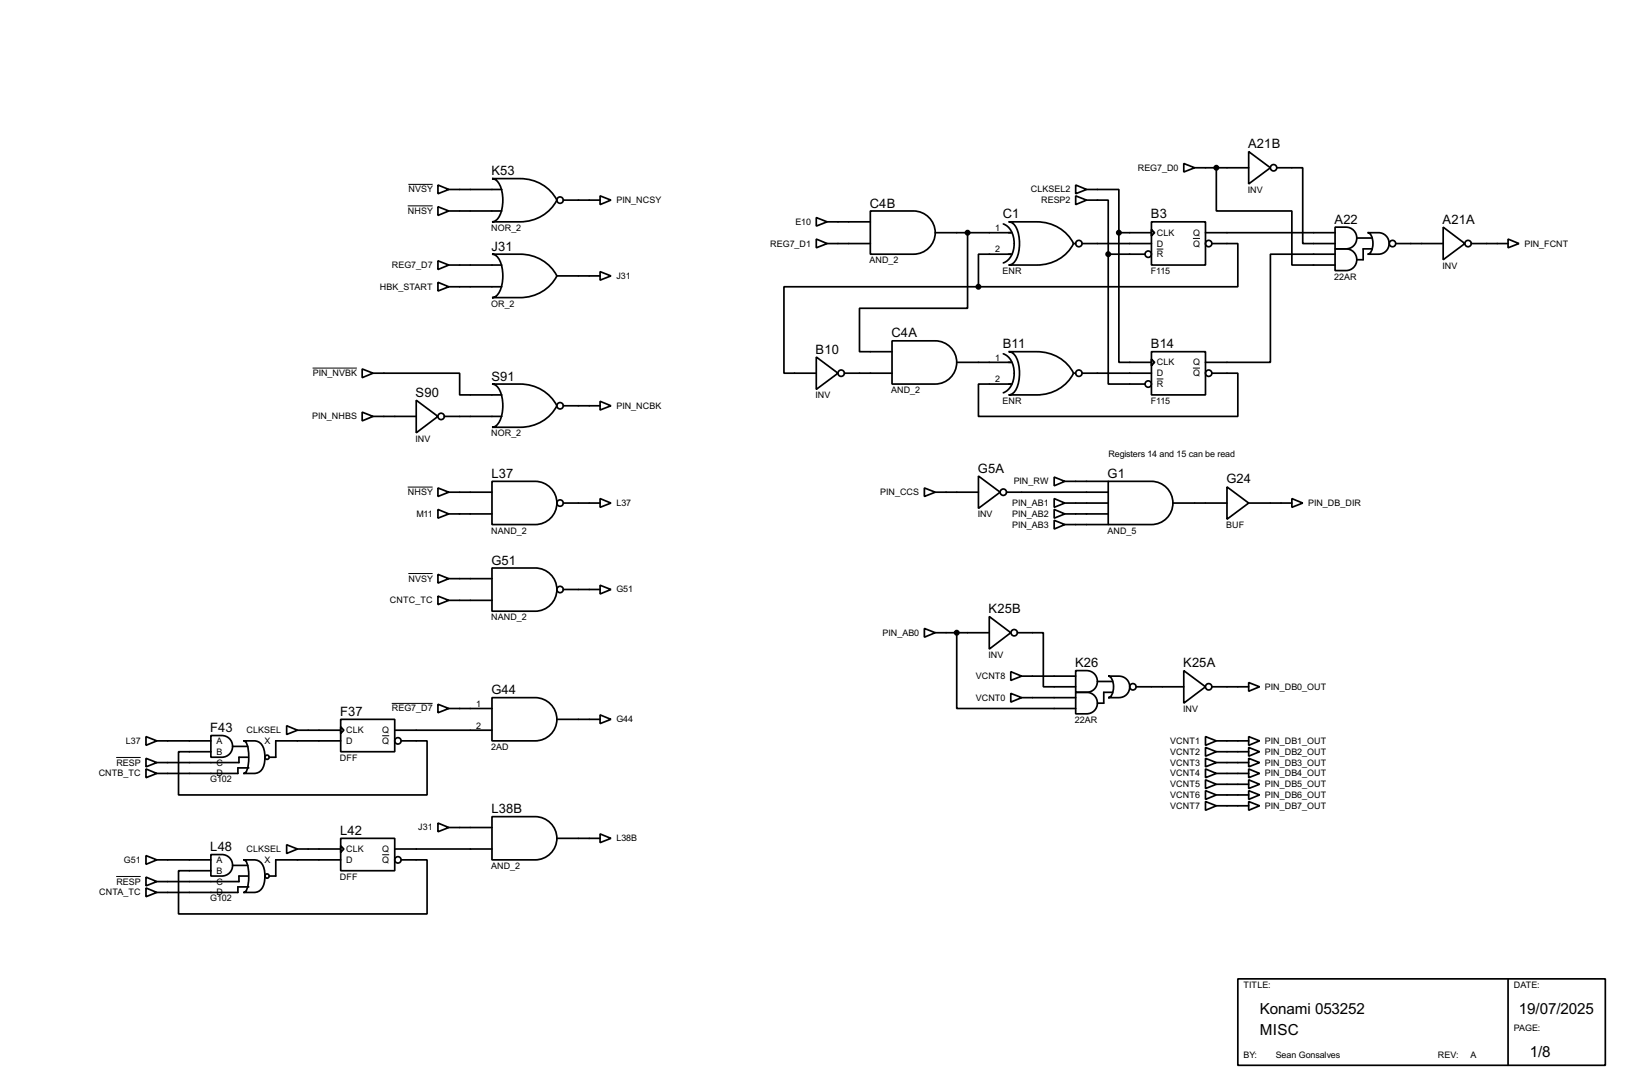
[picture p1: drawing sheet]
<svg xmlns="http://www.w3.org/2000/svg" width="383mm" height="256mm" viewBox="0 0 383 256" stroke-linecap="round" stroke-linejoin="round" font-family="sans-serif">
<g fill="none" stroke="#000" stroke-width=".4">
<path d="M278.2 38.4l2.5 1-2.5 1zM280.7 39.4h12.7M285.8 39.4v10.2h17.8v12.7h10.1M293.4 35.6l5.1 3.8-5.1 3.8zM300 39.4h6.1v17.8h7.6M102.9 48.6l2.6 1-2.6 1zM102.9 43.5l2.6 1-2.6 1zM105.5 49.6h12.4M105.5 44.5h12.4M115.6 59.7h6.6a9.6 9.6 0 0 1 8.7 5.1 9.6 9.6 0 0 1-8.7 5.1h-6.6a3.2 3.2 0 0 0 2.4-3.1 7.7 7.7 0 0 0-1.4-6.7zM115.6 42h6.6a9.6 9.6 0 0 1 8.7 5 9.6 9.6 0 0 1-8.7 5.1h-6.6a3.2 3.2 0 0 0 2.4-3.1 7.6 7.6 0 0 0-1.4-6.6zM132.4 47h8.6"/>
<path d="M141 46l2.6 1-2.6 1.1zM191.8 51.1l2.6 1-2.6 1zM191.8 56.2l2.6 1-2.6 1zM194.4 57.2h10.1M194.4 52.1h10.1M204.5 49.6h10.2a5.1 5.1 0 0 1 5.1 5 5.1 5.1 0 0 1-5.1 5.1h-10.2zM219.8 54.7h18M227.4 54.7v17.7h-25.4v10.2h7.6M235.8 52.6a5.1 5.1 0 0 1 2.3 6.2 4 4 0 0 1-2.3 3M237 52.1h6.6a9.5 9.5 0 0 1 8.7 5.1 9.5 9.5 0 0 1-8.7 5.1h-6.6a3.2 3.2 0 0 0 2.4-3.2 7.8 7.8 0 0 0-1.3-6.6zM237.8 59.7h-7.9v7.7M252.3 57.2h.5"/>
<path d="M252.8 46l2.5 1-2.5 1.1zM252.8 43.5l2.5 1-2.5 1zM254.3 57.2h16.3M255.3 44.5h7.6v10.2M255.3 47h5.1v12.7M260.4 59.7v30.5h8.6M260.4 59.7h8.6M262.9 54.7v30.4h7.7M262.9 54.7h7.7M270.6 52.1h12.7v10.2h-12.7zM270.6 53.9l.7 .8-.7 .7zM283.3 54.7h30.4"/>
<path d="M284.8 57.2h6.1v10.2h-61M313.7 53.4a5 5 0 0 1 4.2 .5 2.55 2.55 0 0 1 .8 2.9 2.55 2.55 0 0 1-2.4 1.7h-2.6zM313.7 58.5a5.1 5.1 0 0 1 4.2 .5 2.57 2.57 0 0 1 .8 2.8 2.57 2.57 0 0 1-2.4 1.8h-2.6zM313.7 59.7h-15.2v25.4h-15.2M318.8 55.9h3.6M321.4 54.7a5 5 0 0 1 4.1 .5 2.53 2.53 0 0 1 .8 2.8 2.53 2.53 0 0 1-2.4 1.7h-2.5a2.21 2.21 0 0 0 1.2-2.5 2.24 2.24 0 0 0-1.2-2.5zM322.4 58.5h-2.1v2.5h-1.5M328 57.2h11.1M339.1 53.4l5.1 3.8-5.1 3.8zM345.7 57.2h8.7M354.4 56.2l2.5 1-2.5 1zM102.9 61.3l2.6 1-2.6 1z"/>
<path d="M102.9 66.3l2.6 1.1-2.6 1zM105.5 62.3h12.4M105.5 67.4h12.4M130.9 64.8h10.1M141 63.8l2.6 1-2.6 1zM229.9 67.4h-45.7v20.3h7.6M85.1 86.7l2.6 1-2.6 1zM85.1 96.8l2.6 1-2.6 1.1zM87.7 87.7h20.3v5.1h9.9M87.7 97.8h10.1M97.8 94l5.1 3.8-5.1 3.9zM104.4 97.8h13.5"/>
<path d="M115.6 90.2h6.6a9.6 9.6 0 0 1 8.7 5.1 9.6 9.6 0 0 1-8.7 5.1h-6.6a3.2 3.2 0 0 0 2.4-3.2 7.7 7.7 0 0 0-1.4-6.6zM132.4 95.3h8.6M141 94.3l2.6 1-2.6 1zM191.8 83.9l5.1 3.8-5.1 3.8zM198.4 87.7h11.2M209.6 80.1h10.2a5.1 5.1 0 0 1 5 5 5.1 5.1 0 0 1-5 5.1h-10.2zM224.8 85.1h13M235.8 83.1a5.1 5.1 0 0 1 2.3 6.2 4 4 0 0 1-2.3 3M237 82.6h6.6a9.5 9.5 0 0 1 8.7 5.1 9.5 9.5 0 0 1-8.7 5.1h-6.6a3.2 3.2 0 0 0 2.4-3.2 7.7 7.7 0 0 0-1.3-6.6zM252.3 87.7h.5M254.3 87.7h16.3M270.6 82.6h12.7v10.2h-12.7z"/>
<path d="M270.6 84.4l.7 .7-.7 .8zM284.8 87.7h6.1v10.1h-61v-7.6h7.9M102.9 114.6l2.6 1-2.6 1zM102.9 119.7l2.6 1-2.6 1zM105.5 115.6h10.1M115.6 113.1h10.2a5.1 5.1 0 0 1 5.1 5 5.1 5.1 0 0 1-5.1 5.1h-10.2zM132.4 118.2h8.6M141 117.1l2.6 1.1-2.6 1zM217.2 114.6l2.6 1-2.6 1zM219.8 115.6h10.1M229.9 111.8l5.1 3.8-5.1 3.8zM236.5 115.6h23.9"/>
<path d="M247.7 112.1l2.5 1-2.5 1zM247.7 117.1l2.5 1.1-2.5 1zM247.7 119.7l2.5 1-2.5 1zM250.2 118.2h10.2M250.2 113.1h10.2M260.4 113.1h10.2a5.1 5.1 0 0 1 5 5 5.1 5.1 0 0 1-5 5.1h-10.2zM275.6 118.2h12.7M288.3 114.4l5.1 3.8-5.1 3.8zM293.4 118.2h10.2M303.6 117.1l2.5 1.1-2.5 1zM102.9 134.9l2.6 1-2.6 1.1zM105.5 135.9h10.1"/>
<path d="M105.5 120.7h10.1M115.6 133.4h10.2a5.1 5.1 0 0 1 5.1 5.1 5.1 5.1 0 0 1-5.1 5.1h-10.2zM132.4 138.5h8.6M141 137.5l2.6 1-2.6 1zM247.7 122.2l2.5 1-2.5 1.1zM250.2 120.7h10.2M250.2 123.2h10.2M102.9 140l2.6 1-2.6 1zM105.5 141h10.1M217.2 147.6l2.6 1-2.6 1.1zM219.8 148.6h12.7M224.8 148.6v17.8h28"/>
<path d="M232.5 144.8l5 3.8-5 3.9zM237.5 157.8l2.6 1-2.6 1zM239.1 148.6h6.1v12.7h7.6M240.1 158.8h12.7M252.8 157.5a5.1 5.1 0 0 1 4.1 .5 2.56 2.56 0 0 1 .8 2.9 2.56 2.56 0 0 1-2.4 1.7h-2.5zM260.4 158.8a5.1 5.1 0 0 1 4.1 .5 2.54 2.54 0 0 1 .8 2.9 2.54 2.54 0 0 1-2.4 1.7h-2.5a2.24 2.24 0 0 0 1.3-2.6 2.21 2.21 0 0 0-1.3-2.5zM278.2 157.5l5.1 3.8-5.1 3.9zM34.3 173l2.6 1-2.6 1.1zM34.3 178.1l2.6 1-2.6 1zM36.9 174h12.7M49.6 172.8a5.1 5.1 0 0 1 4.1 .5 2.57 2.57 0 0 1 .8 2.8 2.57 2.57 0 0 1-2.4 1.8h-2.5zM54.7 175.3h3.5"/>
<path d="M57.2 174a4.7 4.7 0 0 1 3.9 .5 5.6 5.6 0 0 1 0 6.7 4.8 4.8 0 0 1-3.9 .5 1.25 1.25 0 0 0 1-1.2 9.7 9.7 0 0 0-.4-6.2zM58.2 177.9h-2v1.2h-19.3M67.4 170.5l2.5 1-2.5 1zM69.9 171.5h10.2M80.1 169h12.7v7.6h-12.7zM80.1 170.7l.7 .8-.7 .8zM80.1 174h-15.3v3.9h-1.5M92.8 171.5h22.8M94.3 174h6.1v12.7h-58.4v-10.1h7.6M102.9 165.4l2.6 1-2.6 1zM105.5 166.4h10.1M115.6 163.9h10.2a5.1 5.1 0 0 1 5.1 5 5.1 5.1 0 0 1-5.1 5.1h-10.2z"/>
<path d="M130.9 169h10.1M141 167.9l2.6 1.1-2.6 1zM237.5 162.9l2.6 1-2.6 1zM240.1 163.9h12.7M252.8 162.6a5.1 5.1 0 0 1 4.1 .5 2.53 2.53 0 0 1 .8 2.9 2.53 2.53 0 0 1-2.4 1.7h-2.5zM257.9 160.1h3.5M261.4 162.6h-2v2.6h-1.5M267 161.3h11.2M283.3 173l2.5 1-2.5 1.1zM283.3 175.6l2.5 1-2.5 1zM283.3 178.1l2.5 1-2.5 1zM284.8 161.3h8.6"/>
<path d="M285.8 174h7.6M285.8 179.1h7.6M285.8 176.6h7.6M293.4 160.3l2.6 1-2.6 1.1zM293.4 173l2.6 1-2.6 1.1zM293.4 175.6l2.6 1-2.6 1zM293.4 178.1l2.6 1-2.6 1zM34.3 180.6l2.6 1.1-2.6 1zM58.5 180.4h-2.6v1.3h-19M67.4 198.4l2.5 1-2.5 1.1zM69.9 199.4h10.2M80.1 196.9h12.7v7.6h-12.7z"/>
<path d="M80.1 198.7l.7 .7-.7 .8zM92.8 199.4h22.8M102.9 193.3l2.6 1.1-2.6 1zM105.5 194.4h10.1M115.6 191.8h10.2a5.1 5.1 0 0 1 5.1 5.1 5.1 5.1 0 0 1-5.1 5.1h-10.2zM130.9 196.9h10.1M141 195.9l2.6 1-2.6 1zM283.3 180.6l2.5 1.1-2.5 1zM283.3 183.2l2.5 1-2.5 1zM283.3 185.7l2.5 1-2.5 1.1zM283.3 188.3l2.5 1-2.5 1zM285.8 181.7h7.6"/>
<path d="M285.8 184.2h7.6M285.8 186.7h7.6M285.8 189.3h7.6M293.4 180.6l2.6 1.1-2.6 1zM293.4 183.2l2.6 1-2.6 1zM293.4 185.7l2.6 1-2.6 1.1zM293.4 188.3l2.6 1-2.6 1zM34.3 201l2.6 1-2.6 1zM34.3 206l2.6 1.1-2.6 1zM34.3 208.6l2.6 1-2.6 1zM36.9 202h12.7M49.6 200.7a5.1 5.1 0 0 1 4.1 .5 2.53 2.53 0 0 1 .8 2.9 2.53 2.53 0 0 1-2.4 1.7h-2.5z"/>
<path d="M54.7 203.3h3.5M57.2 202a4.8 4.8 0 0 1 3.9 .4 5.6 5.6 0 0 1 0 6.7 4.7 4.7 0 0 1-3.9 .5 1.28 1.28 0 0 0 1-1.2 9.6 9.6 0 0 0-.4-6.2zM58.2 205.8h-2v1.3h-19.3M58.5 208.3h-2.6v1.3h-19M80.1 202h-15.3v3.8h-1.5M94.3 202h6.1v12.7h-58.4v-10.2h7.6M290.9 229.9h86.3v20.3h-86.3zM354.4 229.9v20.3"/>
<circle cx="299.2" cy="39.4" r=".75"/>
<circle cx="131.6" cy="47" r=".75"/>
<circle cx="253.5" cy="57.2" r=".75"/>
<circle cx="269.8" cy="59.7" r=".75"/>
<circle cx="284" cy="57.2" r=".75"/>
<circle cx="327.2" cy="57.2" r=".75"/>
<circle cx="344.9" cy="57.2" r=".75"/>
<circle cx="103.6" cy="97.8" r=".75"/>
<circle cx="131.6" cy="95.3" r=".75"/>
<circle cx="197.6" cy="87.7" r=".75"/>
<circle cx="253.5" cy="87.7" r=".75"/>
<circle cx="269.8" cy="90.2" r=".75"/>
<circle cx="284" cy="87.7" r=".75"/>
<circle cx="131.6" cy="118.2" r=".75"/>
<circle cx="235.7" cy="115.6" r=".75"/>
<circle cx="131.6" cy="138.5" r=".75"/>
<circle cx="238.3" cy="148.6" r=".75"/>
<circle cx="62.7" cy="177.9" r=".5"/>
<circle cx="93.5" cy="174" r=".75"/>
<circle cx="266.2" cy="161.3" r=".75"/>
<circle cx="284" cy="161.3" r=".75"/>
<circle cx="62.7" cy="205.8" r=".5"/>
<circle cx="93.5" cy="202" r=".75"/>
</g>
<g fill="none" stroke="#000" stroke-width=".23">
<path d="M95.8 48.4h5.9M96 43.3h5.7M271.8 58.5h1.6M280.3 56h1.7M73.5 86.5h10.4M271.8 89h1.6M280.3 86.5h1.7M95.8 114.4h5.9M96 134.7h5.7M27.3 177.9h5.8M89.8 172.8h1.7M92.1 165.2h9.6"/>
<path d="M27.3 205.9h5.8M89.8 200.8h1.7"/>
</g>
<g fill="#000" stroke="#000" stroke-width=".4">
<circle cx="285.8" cy="39.4" r=".5"/>
<circle cx="227.3" cy="54.7" r=".5"/>
<circle cx="260.4" cy="59.7" r=".5"/>
<circle cx="262.9" cy="54.7" r=".5"/>
<circle cx="229.9" cy="67.4" r=".5"/>
<circle cx="224.8" cy="148.6" r=".5"/>
</g>
<g font-size="4">
<text x="296" y="238.1">Konami 053252</text>
<text x="356.9" y="238.1">19/07/2025</text>
<text x="296" y="243.1">MISC</text>
<text x="359.5" y="248.2">1/8</text>
</g>
<g font-size="3.4">
<text x="293.3" y="34.8">A21B</text>
<text x="115.5" y="41.2">K53</text>
<text x="204.4" y="48.7">C4B</text>
<text x="235.6" y="51.3">C1</text>
<text x="270.4" y="51.3">B3</text>
<text x="313.6" y="52.6">A22</text>
<text x="339" y="52.6">A21A</text>
<text x="115.5" y="58.9">J31</text>
<text x="191.7" y="83.1">B10</text>
<text x="209.5" y="79.3">C4A</text>
<text x="235.6" y="81.8">B11</text>
<text x="270.4" y="81.8">B14</text>
<text x="115.5" y="89.4">S91</text>
<text x="97.7" y="93.2">S90</text>
<text x="115.5" y="112.3">L37</text>
<text x="229.8" y="111">G5A</text>
<text x="260.3" y="112.3">G1</text>
<text x="288.2" y="113.6">G24</text>
<text x="115.5" y="132.6">G51</text>
<text x="232.3" y="144">K25B</text>
<text x="252.6" y="156.7">K26</text>
<text x="278" y="156.7">K25A</text>
<text x="115.5" y="163.1">G44</text>
<text x="49.4" y="172">F43</text>
<text x="79.9" y="168.2">F37</text>
<text x="115.5" y="191">L38B</text>
<text x="79.9" y="196.1">L42</text>
<text x="49.4" y="199.9">L48</text>
</g>
<g font-size="2.4">
<text x="267.3" y="40.1">REG7_D0</text>
<text x="96" y="45.2">NVSY</text>
<text x="144.8" y="47.7">PIN_NCSY</text>
<text x="242.2" y="45.2">CLKSEL2</text>
<text x="244.6" y="47.7">RESP2</text>
<text x="293.2" y="45.3">INV</text>
<text x="95.8" y="50.2">NHSY</text>
<text x="186.9" y="52.8">E10</text>
<text x="115.4" y="54.2">NOR_2</text>
<text x="181" y="57.9">REG7_D1</text>
<text x="233.9" y="54.3">1</text>
<text x="233.9" y="59.3">2</text>
<text x="271.8" y="57.9">D</text>
<text x="271.8" y="55.4">CLK</text>
<text x="280.3" y="55.4">Q</text>
<text x="280.3" y="57.9">Q</text>
<text x="358.2" y="57.9">PIN_FCNT</text>
<text x="92.1" y="62.9">REG7_D7</text>
<text x="144.8" y="65.5">J31</text>
<text x="204.3" y="61.8">AND_2</text>
<text x="235.6" y="64.3">ENR</text>
<text x="270.4" y="64.3">F115</text>
<text x="271.8" y="60.4">R</text>
<text x="313.5" y="65.6">22AR</text>
<text x="338.9" y="63.1">INV</text>
<text x="89.3" y="68.1">HBK_START</text>
<text x="115.4" y="72">OR_2</text>
<text x="73.5" y="88.4">PIN_NVBK</text>
<text x="233.9" y="84.7">1</text>
<text x="233.9" y="89.8">2</text>
<text x="271.8" y="88.4">D</text>
<text x="271.8" y="85.8">CLK</text>
<text x="280.3" y="85.8">Q</text>
<text x="280.3" y="88.4">Q</text>
<text x="191.6" y="93.6">INV</text>
<text x="209.4" y="92.3">AND_2</text>
<text x="235.6" y="94.9">ENR</text>
<text x="270.4" y="94.9">F115</text>
<text x="271.8" y="90.9">R</text>
<text x="73.3" y="98.5">PIN_NHBS</text>
<text x="144.8" y="96">PIN_NCBK</text>
<text x="97.6" y="103.8">INV</text>
<text x="115.4" y="102.5">NOR_2</text>
<text x="260.4" y="107.4">Registers 14 and 15 can be read</text>
<text x="238.2" y="113.8">PIN_RW</text>
<text x="95.8" y="116.3">NHSY</text>
<text x="144.8" y="118.9">L37</text>
<text x="206.8" y="116.3">PIN_CCS</text>
<text x="237.8" y="118.9">PIN_AB1</text>
<text x="307.4" y="118.9">PIN_DB_DIR</text>
<text x="97.8" y="121.4">M11</text>
<text x="115.4" y="125.3">NAND_2</text>
<text x="229.7" y="121.5">INV</text>
<text x="237.8" y="121.4">PIN_AB2</text>
<text x="237.8" y="123.9">PIN_AB3</text>
<text x="260.2" y="125.3">AND_5</text>
<text x="288.1" y="124.1">BUF</text>
<text x="96" y="136.6">NVSY</text>
<text x="91.6" y="141.7">CNTC_TC</text>
<text x="144.8" y="139.2">G51</text>
<text x="115.4" y="145.7">NAND_2</text>
<text x="207.4" y="149.3">PIN_AB0</text>
<text x="232.3" y="154.6">INV</text>
<text x="229.3" y="159.5">VCNT8</text>
<text x="92.1" y="167.1">REG7_D7</text>
<text x="111.9" y="166">1</text>
<text x="229.3" y="164.6">VCNT0</text>
<text x="278" y="167.3">INV</text>
<text x="297.2" y="162">PIN_DB0_OUT</text>
<text x="57.9" y="172.2">CLKSEL</text>
<text x="81.3" y="172.2">CLK</text>
<text x="89.8" y="172.2">Q</text>
<text x="111.9" y="171.1">2</text>
<text x="144.8" y="169.7">G44</text>
<text x="252.6" y="169.8">22AR</text>
<text x="27.3" y="179.8">RESP</text>
<text x="29.6" y="174.7">L37</text>
<text x="50.9" y="174.7">A</text>
<text x="50.9" y="179.8">C</text>
<text x="50.9" y="177.3">B</text>
<text x="62.2" y="174.7">X</text>
<text x="79.9" y="178.7">DFF</text>
<text x="81.3" y="174.7">D</text>
<text x="89.8" y="174.7">Q</text>
<text x="115.4" y="176.1">2AD</text>
<text x="275" y="174.7">VCNT1</text>
<text x="275" y="177.3">VCNT2</text>
<text x="275" y="179.8">VCNT3</text>
<text x="297.2" y="174.7">PIN_DB1_OUT</text>
<text x="297.2" y="177.3">PIN_DB2_OUT</text>
<text x="297.2" y="179.8">PIN_DB3_OUT</text>
<text x="23.2" y="182.4">CNTB_TC</text>
<text x="49.4" y="183.8">G102</text>
<text x="50.9" y="182.4">D</text>
<text x="275" y="182.4">VCNT4</text>
<text x="275" y="184.9">VCNT5</text>
<text x="297.2" y="182.4">PIN_DB4_OUT</text>
<text x="297.2" y="184.9">PIN_DB5_OUT</text>
<text x="275" y="187.4">VCNT6</text>
<text x="275" y="190">VCNT7</text>
<text x="297.2" y="187.4">PIN_DB6_OUT</text>
<text x="297.2" y="190">PIN_DB7_OUT</text>
<text x="98.3" y="195.1">J31</text>
<text x="144.8" y="197.6">L38B</text>
<text x="29.1" y="202.7">G51</text>
<text x="50.9" y="202.7">A</text>
<text x="57.9" y="200.1">CLKSEL</text>
<text x="62.2" y="202.7">X</text>
<text x="81.3" y="202.7">D</text>
<text x="81.3" y="200.1">CLK</text>
<text x="89.8" y="200.1">Q</text>
<text x="89.8" y="202.7">Q</text>
<text x="27.3" y="207.8">RESP</text>
<text x="50.9" y="207.8">C</text>
<text x="50.9" y="205.2">B</text>
<text x="79.9" y="206.6">DFF</text>
<text x="115.4" y="204.1">AND_2</text>
<text x="23.3" y="210.3">CNTA_TC</text>
<text x="49.4" y="211.7">G102</text>
<text x="50.9" y="210.3">D</text>
<text x="292.2" y="232.1">TITLE:</text>
<text x="355.7" y="232.1">DATE:</text>
<text x="355.7" y="242.2">PAGE:</text>
<text x="292.2" y="248.6">BY:</text>
<text x="299.8" y="248.6">Sean Gonsalves</text>
<text x="337.9" y="248.6">REV:</text>
<text x="345.5" y="248.6">A</text>
</g>
</svg>
